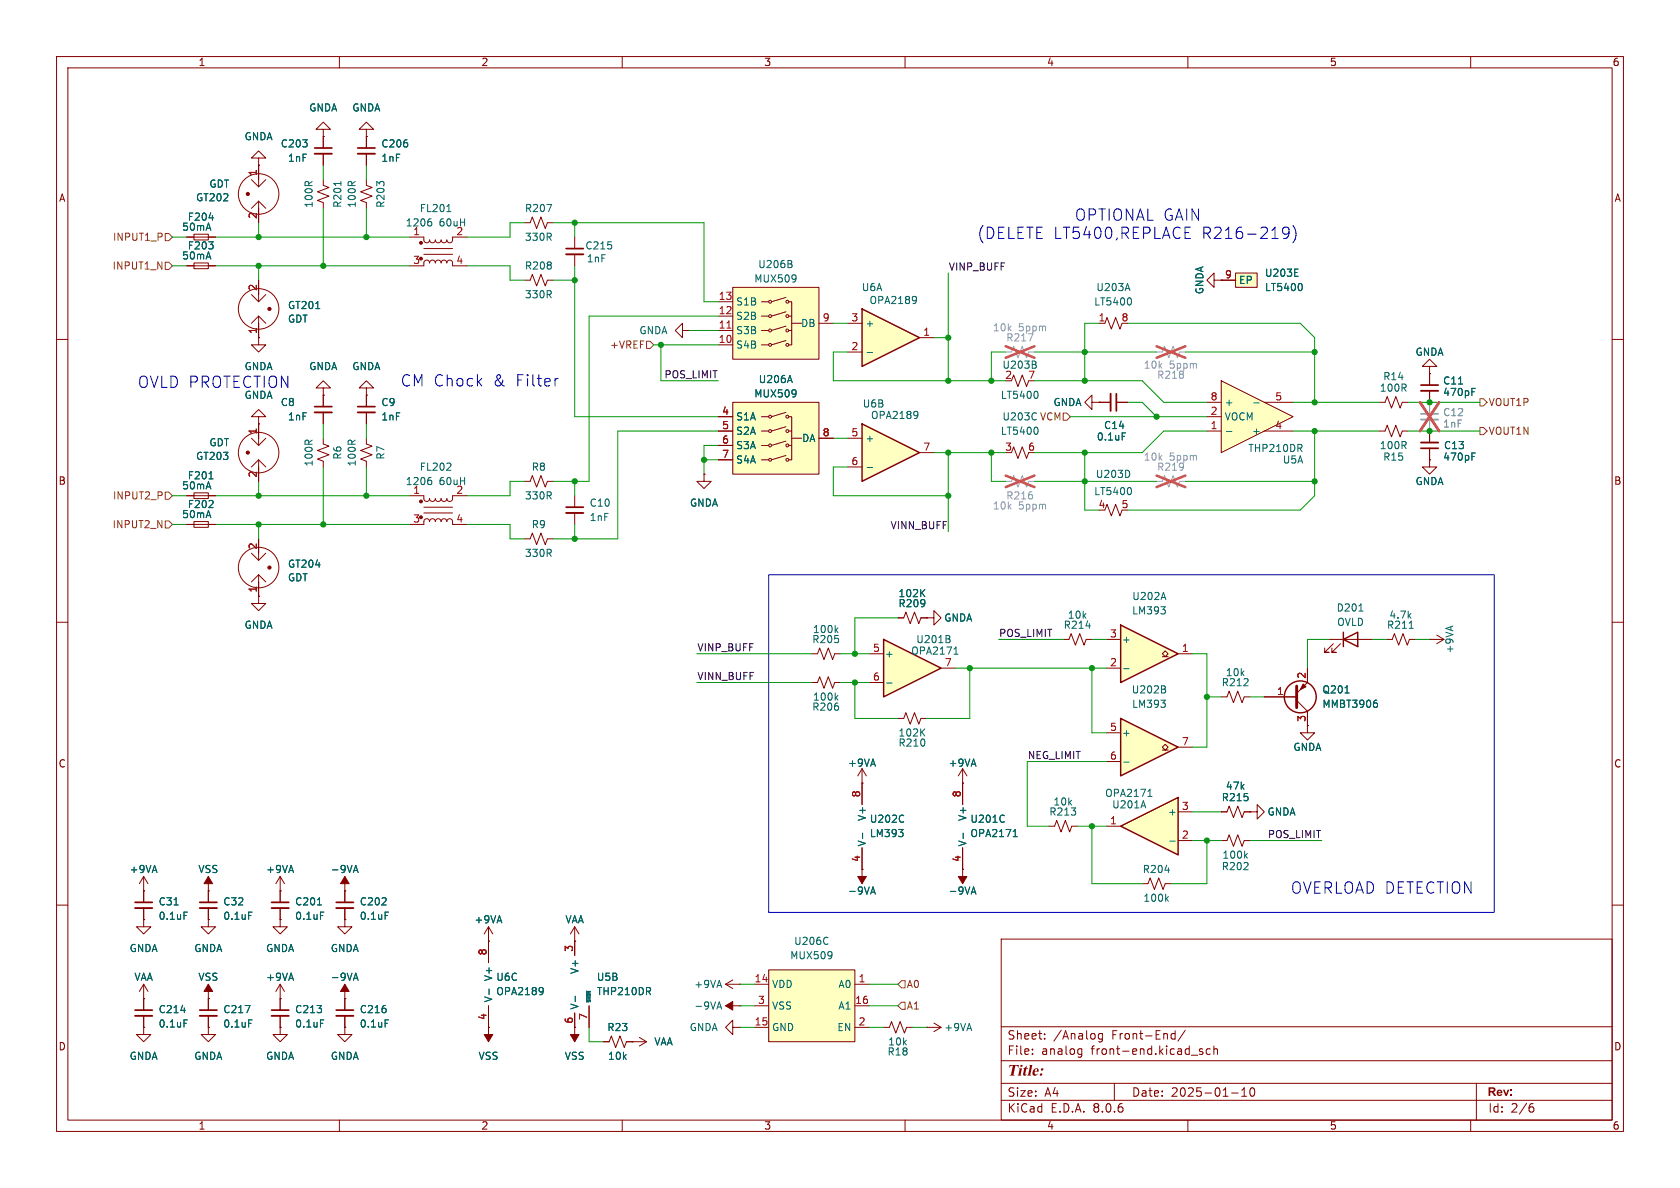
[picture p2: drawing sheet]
<svg xmlns="http://www.w3.org/2000/svg" width="297mm" height="210mm" viewBox="0 0 297 210" stroke-linecap="round" stroke-linejoin="round" font-family="sans-serif">
<g fill="none" stroke="#840000" stroke-width=".18">
<path d="M10 10h277v190h-277zM12 12h273v186h-273zM60 10v2M110 10v2M160 10v2M210 10v2M260 10v2M10 60h2M285 60h2M10 110h2M245.1 113h1l.4-1 .8 2 .7-2 .8 2 .4-1h1M285 110h2"/>
<path d="M10 160h2M285 160h2M177 166h108v32h-108zM60 198v2M110 198v2M111.8 184.2h.1M111.8 184.2h2.5M113 183.4l1.3 .8M114.3 184.2l-1.3 .7M160 198v2M177 194.5h108M177 191.5h108"/>
<path d="M177 187.5h108M177 181.5h108M182.5 186.3v.1M182.5 185.5v.1M184.7 183.6v.1M184.7 182.8v.1M190.8 185.4l.4 .1M191.2 185.4v1.2l-.2 .3M191.2 186.3l-.4 .1M194.9 182.7v1.2l-.3 .3-.4-.1M194.9 182.8l-.4-.1-.3 .3v.4l.1 .2h.6M197 191.5v3"/>
<path d="M207.2 183.6h.5M207.2 182.8h.5M207.7 182.2v1.5M209.5 182.1l-1.3 2M210 198v2M212.6 185.5l-.4-.1-.2 .2 .1 .2 .5 .2v.3h-.6M214 185.5l-.5-.1-.3 .3v.4l.2 .2h.6M214.6 185.5l.2-.1 .4 .1v.9M214.6 184.9v1.5M217.7 193.2h1.2M219.5 193.8h.9M219.5 192.7l.5-.4v1.5"/>
<path d="M221.2 192.4l.1-.1a.81 .81 0 0 1 .6 .6 .81 .81 0 0 1-.3 .8l-.1 .1a.81 .81 0 0 1-.6-.6 .81 .81 0 0 1 .3-.8zM260 198v2M261 191.5v6.5M270.6 195.7h.3l.3 .3-.1 .5-.5 .1M271 195.1l-.4 .1"/>
</g>
<path d="M249.1 111.1h.8" fill="none" stroke="#006464" stroke-width=".18"/>
<path d="M198.1 146.1l10.2-5.1v10.1z" fill="#ffffc2"/>
<path d="M198.1 146.1l10.2-5.1v10.1z" fill="none" stroke="#840000" stroke-width=".25"/>
<path d="M178.8 67.3l.4-1 .8 2 .7-2 .8 2 .4-1M158.7 109.2h1.1l.3-1 .8 2 .8-2 .7 2 .4-1h1M188 113h1l.4-1 .7 2 .8-2 .7 2 .4-1h1M231.1 128.3v1.2h1.3l-1.3 1.3-1.2-1.3h1.2M231.1 128.3h.1M195.6 146.1h2.5M208.3 148.6h2.5M208.3 143.5h2.5M101.6 166.4v2.5M101.6 179.1v2.5M104.1 177.8v3.8" fill="none" stroke="#840000" stroke-width=".18"/>
<g fill="none" stroke="#006464" stroke-width=".18">
<path d="M182.9 64.4l.3 .3v.3l-.2 .1M183 63.9l.2 .2-.2 .3M183.3 69.2l.2 .4-.2 .8M163 104.8l.5 .7M163.5 104.2l-.7 .7M192 110.6h.8M203.2 139.7l.1-.2v1.3M202.1 141.5l.4 1.3M202.9 140.8h.8M206.8 148.7h1M101.7 176.1v1M103.7 175.2v1.9"/>
<path d="M114.6 175.2l.4 .6M115 174.7v.4"/>
</g>
<path d="M204.5 62.2h1l.4-1 .7 2 .8-2 .8 2 .3-1h1" fill="none" stroke="#a1a1a1" stroke-width=".18"/>
<path d="M204.5 61.2l5 2M209.5 61.2l-5 2" fill="none" stroke="#e65255" stroke-width=".46"/>
<path d="M198.1 127l10.2 5.1-10.2 5.1z" fill="#ffffc2"/>
<path d="M198.1 127l10.2 5.1-10.2 5.1z" fill="none" stroke="#840000" stroke-width=".25"/>
<path d="M195.6 129.5h2.5M195.6 134.6h2.5M205.5 132.6h.5l-.5-.5 .5-.5 .5 .5-.5 .5h.5M208.3 132.1h2.5" fill="none" stroke="#840000" stroke-width=".18"/>
<path d="M198.6 134.7h1M205.2 123.8h.8l-.4 .5M205.8 121.8l.3 .3-.1 .3-.2 .1M205.9 121.3l.1 .2-.1 .3M206 124.4v.5" fill="none" stroke="#006464" stroke-width=".18"/>
<path d="M215.9 67.3l12.7 6.4-12.7 6.3z" fill="#ffffc2"/>
<g fill="none" stroke="#840000" stroke-width=".18">
<path d="M213.4 76.2h2.5M213.4 73.7h2.5M213.4 71.1h2.5M215.9 67.3l12.7 6.4-12.7 6.3zM223.5 76.2h5.1M223.5 71.1h5.1M252.7 76.2v2M252.7 79.2v2.1M252.7 81.3v1.3h1.3l-1.3 1.2-1.2-1.2h1.2M252.7 81.3h.1M143.5 115.6h1l.4-1 .8 2 .7-2 .8 2 .4-1h1M163.8 109.2h1.3v-1.2l1.3 1.2-1.3 1.3v-1.3"/>
<path d="M163.8 109.2h.1M170.2 153.7h.1M170.2 153.7v2.5"/>
</g>
<path d="M216.8 76.3h1M221.6 71.2h1M229.8 79.2l.4 .6M230.1 78.7v.4M260.2 80.7h.4M260.2 80.1h.6M147.8 111.3l.3 .5M148.1 111l-.4 .5M171.8 157.7h.6M172.1 156.8l.4 1.3" fill="none" stroke="#006464" stroke-width=".18"/>
<path d="M251.2 74.2h3.1" fill="none" stroke="#a1a1a1" stroke-width=".33"/>
<path d="M251.2 73.2h3.1" fill="none" stroke="#a1a1a1" stroke-width=".3"/>
<path d="M252.7 71.1v2.1M252.7 74.2v2M204.5 85.1h1l.4-1 .7 2 .8-2 .8 2 .3-1h1" fill="none" stroke="#a1a1a1" stroke-width=".18"/>
<path d="M251 71.1l3.4 5.1M254.4 71.1l-3.4 5.1M204.5 84.1l5 2M209.5 84.1l-5 2" fill="none" stroke="#e65255" stroke-width=".46"/>
<path d="M251.2 78.2h3.1" fill="none" stroke="#840000" stroke-width=".33"/>
<path d="M251.2 79.2h3.1" fill="none" stroke="#840000" stroke-width=".3"/>
<path d="M169.4 154.9h1.5l-.7 1.3z" fill="#840000" stroke="#840000" stroke-width=".18"/>
<path d="M152.4 74.9l10.2 5.1-10.2 5.1z" fill="#ffffc2"/>
<path d="M152.4 74.9l10.2 5.1-10.2 5.1z" fill="none" stroke="#840000" stroke-width=".25"/>
<path d="M195.3 57.2l.4-1.1 .8 2.1 .7-2.1 .8 2.1 .4-1M214.6 49.5v-1.2l-1.2 1.2 1.2 1.3v-1.3h1.3M215.9 49.5h.1M149.9 77.5h2.5M149.9 82.6h2.5M162.6 80h2.5" fill="none" stroke="#840000" stroke-width=".18"/>
<path d="M199.3 50.1l.5 1.3M199.8 52.7l.2 .4-.2 .8M162 72.7l.2 .1a1.07 1.07 0 0 1-.1 1.1M162.3 73.3l-.3 .2M153.3 82.6h1" fill="none" stroke="#006464" stroke-width=".18"/>
<path d="M218.4 48.3h3.8v2.5h-3.8z" fill="#ffffc2"/>
<g fill="none" stroke="#840000" stroke-width=".18">
<path d="M33 47h5.1M34.3 46.5h2.5v1h-2.5zM215.9 49.5h2.5M218.4 48.3h3.8v2.5h-3.8zM243.8 76.2h1.1l.3-1 .8 2 .8-2 .7 2 .4-1h1M243.8 71.1h1.1l.3-1 .8 2 .8-2 .7 2 .4-1h1M252.7 64.8h1.3l-1.3-1.3-1.2 1.3h1.2v1.2M252.7 66h.1M252.7 66v2.1M252.7 69.1v2M143.5 120.7h1l.4-1.1 .8 2.1 .7-2.1 .8 2.1 .4-1h1M152.4 138.4h.1"/>
<path d="M152.4 135.9l-.8 1.3M152.4 135.9v6.3M152.4 135.9l.8 1.3M158.7 127h1.1l.3-1 .8 2 .8-2 .7 2 .4-1h1M170.2 138.4h.1M170.2 135.9l-.8 1.3M170.2 135.9v6.3M170.2 135.9l.7 1.3M152.4 153.7h.1M152.4 149.9v6.3M170.2 149.9v3.8M215.9 148.6h1l.4-1 .8 2 .7-2 .8 2 .4-1h1"/>
<path d="M86.4 166.4h.1M86.4 163.8l-.8 1.3M86.4 163.8v6.4M86.4 177.8v6.4M86.4 163.8l.7 1.3M101.6 166.4h.1M101.6 163.8l-.8 1.3M101.6 163.8v2.6M101.6 163.8l.8 1.3M128.3 177.8h2.5M130.8 177.8h.1M86.4 181.6h.1"/>
<path d="M101.6 181.6h.1M101.6 181.6v2.6"/>
</g>
<g fill="none" stroke="#006464" stroke-width=".18">
<path d="M228.9 48.8h.6M228.9 47.6h.6M230 50.2l.2 .4-.2 .7M257.8 67.9h.8M260.2 69.3h.4M260.2 68.7h.6M147.8 123.3l.3 .5M148.1 122.9l-.4 .5M163 129.4l.5 .7M163.5 128.8l-.7 .8M152.5 147.3v.9M154 157.7h.6"/>
<path d="M154.3 156.8l.5 1.3M158.9 146.6h.7l-.4 .5M159.6 147.2v.6M159.7 144.1l.1 .1M159.8 145.2l-.1 .1M170.3 147.3v.9M177.5 144.1v.1M177.5 145.2v.1M179.1 147.9h.7M179.4 146.8l.1-.2v1.3M220.2 151.2l.3 .5M220.5 150.9l-.5 .4"/>
<path d="M86.5 174.8v1M95.8 174.6l.2 .1a1.07 1.07 0 0 1-.2 1M96 175.1l-.2 .3M126.9 178h.6M127.2 177.1l.4 1.3"/>
</g>
<path d="M177.8 62.2h1l.4-1 .8 2 .7-2 .8 2 .4-1h1" fill="none" stroke="#a1a1a1" stroke-width=".18"/>
<path d="M182.6 59l-.5 1.3" fill="none" stroke="#989898" stroke-width=".18"/>
<path d="M177.8 61.2l5.1 2M182.9 61.2l-5.1 2" fill="none" stroke="#e65255" stroke-width=".46"/>
<g fill="#840000" stroke="#840000" stroke-width=".18">
<path d="M151.6 154.9h1.6l-.8 1.3z"/>
<path d="M100.8 182.9h1.6l-.8 1.3z"/>
<path d="M85.6 182.9h1.5l-.7 1.3z"/>
<path d="M128.3 177.8l1.2-.8v1.6z"/>
</g>
<path d="M251.2 69.1h3.1" fill="none" stroke="#840000" stroke-width=".33"/>
<path d="M251.2 68.1h3.1" fill="none" stroke="#840000" stroke-width=".3"/>
<path d="M198.1 110.5l10.2 5.1-10.2 5.1z" fill="#ffffc2"/>
<path d="M198.1 110.5l10.2 5.1-10.2 5.1z" fill="none" stroke="#840000" stroke-width=".25"/>
<path d="M195.6 118.1h2.5M195.6 113h2.5M205.5 116.1h.5l-.5-.5 .5-.5 .5 .5-.5 .5h.5M208.3 115.6h2.5" fill="none" stroke="#840000" stroke-width=".18"/>
<path d="M198.6 118.2h1M205.2 107.3h.8l-.4 .4M205.7 104.7l.4 1.3M206 107.9v.5" fill="none" stroke="#006464" stroke-width=".18"/>
<path d="M152.4 54.6l10.2 5.1-10.2 5.1z" fill="#ffffc2"/>
<g fill="none" stroke="#840000" stroke-width=".25">
<path d="M152.4 54.6l10.2 5.1-10.2 5.1z"/>
<circle cx="229.9" cy="123.2" r="2.82"/>
</g>
<path d="M149.9 57.2h2.5M162.6 59.7h2.5M149.9 62.2h2.5M195.3 90.2l.4-1 .8 2 .7-2 .8 2 .4-1M231.1 118.1v2.6l-1.9 1.9M215.9 123.2h1l.4-1 .8 2 .7-2 .8 2 .4-1h1M223.5 123.2h5.7M229.2 123.8l1.9 1.9v2.6M185.4 146.1h1l.4-1.1 .8 2.1 .7-2.1 .8 2.1 .4-1h1M201.9 156.2h1l.4-1 .8 2 .8-2 .7 2 .4-1h1M129.5 181.6v-1.3l-1.2 1.3 1.2 1.3v-1.3h1.3M130.8 181.6h.1" fill="none" stroke="#840000" stroke-width=".18"/>
<path d="M161.8 52.4l.1 .1a1.07 1.07 0 0 1-.1 1M162 52.9l-.2 .3M153.3 62.3h1M199.7 83.4v.7M199.8 86.2l.2 .5-.2 .7M237.8 122.5h.7M243.2 123.8h.2M243.3 124.3l.2 .2v.3l-.2 .2M206 153.8h.7M206.2 158.8l.4 .5M206.6 158.5l-.5 .5" fill="none" stroke="#006464" stroke-width=".18"/>
<path d="M229.2 121.3v3.8" fill="none" stroke="#840000" stroke-width=".51"/>
<path d="M230.4 120.9l.5 .5-1 .5z" fill="#840000" stroke="#840000" stroke-width=".18"/>
<path d="M156.2 113l10.2 5.1-10.2 5.1z" fill="#ffffc2"/>
<path d="M156.2 113l10.2 5.1-10.2 5.1zM237.5 113l2.5-1.2v2.5zM237.5 111.8v2.5" fill="none" stroke="#840000" stroke-width=".25"/>
<g fill="none" stroke="#840000" stroke-width=".18">
<path d="M193 71.1v-1.2l-1.2 1.2 1.2 1.3v-1.3h1.3M194.3 71.1h.1M194.3 71.1h2M197.4 71.1h2M178.8 80l.4-1 .8 2 .7-2 .8 2 .4-1M153.7 115.6h2.5M166.4 118.1h2.5M234.9 113h7.7M235.7 113.8l-1.5 1.5h.7h-.7v-.7M237 113.8l-1.5 1.5h.7h-.7v-.7M252.7 113h.1M252.7 113h2.6"/>
<path d="M254 112.3l1.3 .7M255.3 113l-1.3 .8M153.7 120.7h2.5M215.9 143.5h1l.4-1 .8 2 .7-2 .8 2 .4-1h1M221 143.5h1.2v-1.3l1.3 1.3-1.3 1.3v-1.3M221 143.5h.1M128.3 174l1.2 .8M128.3 174h2.5M129.5 173.2l-1.2 .8M130.8 174h.1"/>
</g>
<path d="M183.3 75.6l.2 .4-.2 .7M198.4 76.5h.6M167.7 112.9l.3 .3-.1 .3-.2 .1M167.8 112.4l.1 .2-.1 .3M168.6 115.6h.8M168.9 114.6l.1-.2v1.2M240.2 108h.8M156.7 120.7h1" fill="none" stroke="#006464" stroke-width=".18"/>
<path d="M196.3 69.6v3" fill="none" stroke="#840000" stroke-width=".33"/>
<path d="M197.4 69.6v3" fill="none" stroke="#840000" stroke-width=".3"/>
<path d="M177.8 85.1h1l.4-1 .8 2 .7-2 .8 2 .4-1h1" fill="none" stroke="#a1a1a1" stroke-width=".18"/>
<path d="M177.8 84.1l5.1 2M182.9 84.1l-5.1 2" fill="none" stroke="#e65255" stroke-width=".46"/>
<path d="M135.9 171.5h15.2v12.7h-15.2z" fill="#ffffc2"/>
<g fill="none" stroke="#840000" stroke-width=".18">
<path d="M92.7 39.4h1l.4-1 .8 2 .7-2 .8 2 .4-1h1M45.7 59.7v1.3h1.3l-1.3 1.2-1.3-1.2h1.3M45.7 59.7h.1M92.7 49.5h1l.4-1 .8 2 .7-2 .8 2 .4-1h1M101.6 41.9v2M101.6 45v2M120.6 58.4v-1.2l-1.2 1.2 1.2 1.3v-1.3h1.3M121.9 58.4h.1M44.4 77.5l1.3 1.2M45.7 73.7h1.3l-1.3-1.3-1.3 1.3h1.3v1.2M45.7 74.9h.1M45.7 74.9v3.8"/>
<path d="M47 77.5l-1.3 1.2M57.1 77.5v1l1.1 .4-2.1 .7 2.1 .8-2.1 .8 1 .3v1.1M57.1 68.6h1.3l-1.3-1.3-1.2 1.3h1.2v1.3M57.1 69.9h.1M57.1 69.9v2M57.1 72.9v2M64.8 77.5v1l1 .4-2 .7 2 .8-2 .8 1 .3v1.1M64.8 68.6h1.2l-1.2-1.3-1.3 1.3h1.3v1.3M64.8 69.9h.1M64.8 69.9v2M64.8 72.9v2M33 87.6h5.1"/>
<path d="M33 92.7h5.1M34.3 92.2h2.5v1h-2.5zM34.3 87.1h2.5v1h-2.5zM44.4 97.8l1.3 1.3M45.7 81.3v3.8M45.7 95.3v3.8M45.7 81.3l1.3 1.3M45.7 81.3l-1.3 1.3M47 97.8l-1.3 1.3M72.4 87.6h2.5l.1 .8 .4 .2 .4-.1 .1-.4 .2 .4 .3 .1 .4-.1 .2-.4 .1 .4 .3 .1 .4-.1 .2-.4 .1 .3 .3 .2h.4l.2-.5 .2 .4 .4 .1 .4-.3v-.7h2.5M74.9 89.7h5.1M74.9 90.7h5.1"/>
<path d="M80 92.2l-.1-.4-.4-.1-.3 .1-.2 .4-.1-.3-.3-.2-.4 .1-.2 .4-.1-.3-.3-.2-.4 .1-.2 .4-.2-.4-.4-.1-.3 .2-.2 .3-.1-.4-.4-.1-.4 .3-.1 .7h-2.5M80 92.7h2.5M92.7 95.3h1l.4-1.1 .8 2.1 .7-2.1 .8 2.1 .4-1h1M92.7 85.1h1l.4-1 .8 2 .7-2 .8 2 .4-1h1M101.6 87.6v2.1M101.6 90.7v2M124.5 83.8v1.3h1.2l-1.2 1.3-1.3-1.3h1.3M124.5 83.8h.1M45.7 105.4v1.3h1.3l-1.3 1.3-1.3-1.3h1.3M45.7 105.4h.1M45.7 101.6v3.8M45.7 101.6l-1.3 1.3"/>
<path d="M45.7 101.6l1.3 1.3M25.4 157.5h.1M25.4 154.9v4.6M25.4 154.9l-.8 1.3M25.4 154.9l.8 1.3M36.8 157.5h.1M36.8 154.9v4.6M49.5 157.5h.1M49.5 154.9l-.7 1.3M49.5 154.9v4.6M49.5 154.9l.8 1.3M61 157.5h.1"/>
<path d="M61 154.9v4.6M25.4 162.6v1.2h1.3l-1.3 1.3-1.3-1.3h1.3M25.4 162.6h.1M25.4 176.5h.1M25.4 160.5v2.1M25.4 174v4.6M25.4 179.6v2M25.4 174l-.8 1.3M25.4 174l.8 1.3M36.8 162.6v1.2h1.3l-1.3 1.3-1.2-1.3h1.2M36.8 162.6h.1M36.8 176.5h.1"/>
<path d="M36.8 160.5v2.1M36.8 174v4.6M36.8 179.6v2M49.5 162.6v1.2h1.3l-1.3 1.3-1.2-1.3h1.2M49.5 162.6h.1M49.5 176.5h.1M49.5 160.5v2.1M49.5 174v4.6M49.5 179.6v2M49.5 174l-.7 1.3M49.5 174l.8 1.3M61 162.6v1.2h1.2l-1.2 1.3-1.3-1.3h1.3"/>
<path d="M61 162.6h.1M61 176.5h.1M61 160.5v2.1M61 174v4.6M61 179.6v2M133.3 174h2.6M133.3 177.8h2.6M135.9 171.5h15.2v12.7h-15.2zM151.1 174h2.6M151.1 177.8h2.6M25.4 181.6v1.3h1.3l-1.3 1.3-1.3-1.3h1.3M25.4 181.6h.1"/>
<path d="M36.8 181.6v1.3h1.3l-1.3 1.3-1.2-1.3h1.2M36.8 181.6h.1M49.5 181.6v1.3h1.3l-1.3 1.3-1.2-1.3h1.2M49.5 181.6h.1M61 181.6v1.3h1.2l-1.2 1.3-1.3-1.3h1.3M61 181.6h.1M133.3 181.6h2.6M151.1 181.6h2.6M156.2 181.6h1l.4-1 .8 2 .7-2 .8 2 .4-1h1M163.8 181.6h.1M163.8 181.6h2.6M165.1 180.8l1.3 .8"/>
<path d="M166.4 181.6l-1.3 .8"/>
<circle cx="43.7" cy="80" r=".13"/>
<circle cx="43.8" cy="80" r=".13"/>
<circle cx="43.8" cy="80" r=".28"/>
<circle cx="45.7" cy="80" r="3.6"/>
<circle cx="45.7" cy="100.3" r="3.6"/>
<circle cx="47.6" cy="100.3" r=".13"/>
<circle cx="47.6" cy="100.3" r=".28"/>
<circle cx="47.8" cy="100.3" r=".13"/>
</g>
<g fill="none" stroke="#006464" stroke-width=".18">
<path d="M96.7 36.1h.8l-.5 1.3M36.9 89.7h.8M37 84.7h.7M37.6 88.6v.4M76 84.4h.2M76.1 84.9l.2 .2v.3l-.2 .3M78.9 83.1h.8M79.7 82v.4M30.8 160h.7M56.1 160h.7M62.6 153.9h.6M62.9 153l.4 1.2"/>
<path d="M32 178.6h.8M32.5 161.2h.6M43.4 177.8h.8l-.5 1.2M44 161.2h.6M56.7 161.2h.6M62.6 172.9h.6M62.9 172l.4 1.3M68.1 161.2h.6M146.3 165.7l.1 .1M146.4 166.8l-.1 .1M147 168.3v.9M147.1 168.8l-.1 .1"/>
<path d="M32.5 180.3h.6M44 180.3h.6M56.7 180.3h.6M68.1 180.3h.6"/>
</g>
<path d="M100.1 45h3M55.6 72.9h3.1M63.2 72.9h3.1M100.1 90.7h3M23.9 160.5h3M23.9 179.6h3M35.3 160.5h3.1M35.3 179.6h3.1M48 160.5h3.1M48 179.6h3.1M59.4 160.5h3.1M59.4 179.6h3.1" fill="none" stroke="#840000" stroke-width=".33"/>
<path d="M100.1 43.9h3M55.6 71.9h3.1M63.2 71.9h3.1M100.1 89.7h3M23.9 159.5h3M35.3 159.5h3.1M48 159.5h3.1M59.4 159.5h3.1M23.9 178.6h3M35.3 178.6h3.1M48 178.6h3.1M59.4 178.6h3.1" fill="none" stroke="#840000" stroke-width=".3"/>
<g fill="#840000" stroke="#840000" stroke-width=".18">
<path d="M36.8 154.9l.8 1.3h-1.5z"/>
<path d="M61 154.9l.7 1.3h-1.5z"/>
<path d="M61 174l.7 1.3h-1.5z"/>
<path d="M36.8 174l.8 1.3h-1.5z"/>
<circle cx="74.4" cy="91.4" r=".25"/>
<circle cx="74.4" cy="88.6" r=".25"/>
</g>
<path d="M129.5 71.1h15.3v12.7h-15.3z" fill="#ffffc2"/>
<g fill="none" stroke="#840000" stroke-width=".18">
<path d="M127 78.7h2.5M127 76.2h2.5M127 73.7h2.5M129.5 71.1h15.3v12.7h-15.3zM134.6 78.7h1.3M134.6 76.2h1.3M134.6 73.7h1.3M138.9 78l-2.5 .7M138.9 75.4l-2.5 .8M138.9 72.9l-2.5 .8M139.4 73.7h.6v7.6h-.6M139.4 78.7h.6"/>
<path d="M139.4 76.2h.6M140 77.5h1.7M144.8 77.5h2.5M127 81.3h2.5M134.6 81.3h1.3M138.9 80.5l-2.5 .8"/>
<circle cx="136.1" cy="73.7" r=".25"/>
<circle cx="136.1" cy="76.2" r=".25"/>
<circle cx="136.1" cy="78.7" r=".25"/>
<circle cx="139.2" cy="73.7" r=".25"/>
<circle cx="139.2" cy="76.2" r=".25"/>
<circle cx="139.2" cy="78.7" r=".25"/>
<circle cx="136.1" cy="81.3" r=".25"/>
<circle cx="139.2" cy="81.3" r=".25"/>
</g>
<path d="M139.6 66.4l.5 1.2M140.7 69v.9M140.7 69.4v.2" fill="none" stroke="#006464" stroke-width=".18"/>
<path d="M129.5 50.8h15.3v12.7h-15.3z" fill="#ffffc2"/>
<g fill="none" stroke="#840000" stroke-width=".18">
<path d="M44.4 31.8l1.3 1.2M45.7 27.9h1.3l-1.3-1.2-1.3 1.2h1.3v1.3M45.7 29.2h.1M45.7 29.2v3.8M45.7 35.6v3.8M45.7 35.6l1.3 1.2M45.7 35.6l-1.3 1.2M47 31.8l-1.3 1.2M57.1 22.9h1.3l-1.3-1.3-1.2 1.3h1.2v1.2M57.1 24.1h.1M57.1 31.8v1l1.1 .3-2.1 .8 2.1 .8-2.1 .7 1 .4v1M57.1 24.1v2.1"/>
<path d="M57.1 27.2v2M64.8 31.8v1l1 .3-2 .8 2 .8-2 .7 1 .4v1M64.8 22.9h1.2l-1.2-1.3-1.3 1.3h1.3v1.2M64.8 24.1h.1M64.8 24.1v2.1M64.8 27.2v2M33 41.9h5.1M33 47h1.3M34.3 41.4h2.5v1h-2.5zM36.8 47h1.3M44.4 52.1l1.3 1.2M45.7 59.7h.1"/>
<path d="M45.7 49.5v3.8M45.7 55.9v3.8M45.7 55.9l-1.3 1.3M45.7 55.9l1.3 1.3M47 52.1l-1.3 1.2M72.4 41.9h2.5l.1 .7 .4 .3 .4-.1 .1-.4 .2 .3 .3 .2 .4-.1 .2-.4 .1 .3 .3 .2 .4-.1 .2-.4 .1 .3 .3 .2 .4-.1 .2-.4 .2 .4 .4 .1 .4-.3v-.7h2.5M74.9 43.9h5.1M74.9 45h5.1M80 46.5l-.1-.4-.4-.1-.3 .1-.2 .4-.1-.3-.3-.2-.4 .1-.2 .4-.1-.3-.3-.2-.4 .1-.2 .4-.2-.4-.4-.1-.3 .2-.2 .3-.1-.4-.4-.1-.4 .3-.1 .7h-2.5M80 47h2.5M127 58.4h2.5M127 55.9h2.5"/>
<path d="M127 53.3h2.5M129.5 50.8h15.3v12.7h-15.3zM134.6 58.4h1.3M134.6 55.9h1.3M134.6 53.3h1.3M138.9 57.7l-2.5 .7M138.9 55.1l-2.5 .8M138.9 52.6l-2.5 .7M139.4 53.3h.6v7.7h-.6M139.4 58.4h.6M139.4 55.9h.6M140 57.2h1.7"/>
<path d="M144.8 57.2h2.5M215.9 49.5h.1M215.9 49.5h2.5M45.7 74.9h.1M45.7 74.9v2.6M57.1 69.9h.1M57.1 69.9v2M57.1 72.9v2M64.8 69.9h.1M64.8 69.9v2M64.8 72.9v2M127 61h2.5"/>
<path d="M127 73.7h2.5M127 76.2h2.5M127 78.7h2.5M134.6 61h1.3M138.9 60.2l-2.5 .8M144.8 77.5h2.5M194.3 71.1h.1M194.3 71.1h2M197.4 71.1h2M252.7 66h.1M252.7 66v2.1M252.7 69.1v2"/>
<path d="M252.7 76.2v2M252.7 79.2v2.1M33 92.7h1.3M33 87.6h1.3M36.8 92.7h1.3M36.8 87.6h1.3M45.7 82.6v2.5M45.7 95.3v2.5M124.5 83.8h.1M127 81.3h2.5M252.7 81.3h.1M45.7 105.4h.1"/>
<path d="M45.7 102.9v2.5M158.7 109.2h1.1M162.8 109.2h1M163.8 109.2h.1M231.1 118.1v2.6M152.4 138.4h.1M152.4 138.4v3.8M170.2 138.4h.1M170.2 138.4v3.8M223.5 123.2h5.7M231.1 128.3h.1M231.1 125.7v2.6"/>
<path d="M25.4 157.5h.1M25.4 157.5v2M36.8 157.5h.1M36.8 157.5v2M49.5 157.5h.1M49.5 157.5v2M61 157.5h.1M61 157.5v2M152.4 153.7h.1M152.4 149.9v3.8M170.2 153.7h.1M170.2 149.9v3.8"/>
<path d="M215.9 143.5h1M220 143.5h1M221 143.5h.1M25.4 162.6h.1M25.4 176.5h.1M25.4 160.5v2.1M25.4 176.5v2.1M25.4 179.6v2M36.8 162.6h.1M36.8 176.5h.1M36.8 160.5v2.1M36.8 176.5v2.1"/>
<path d="M36.8 179.6v2M49.5 162.6h.1M49.5 176.5h.1M49.5 160.5v2.1M49.5 176.5v2.1M49.5 179.6v2M61 162.6h.1M61 176.5h.1M61 160.5v2.1M61 176.5v2.1M61 179.6v2M86.4 166.4h.1"/>
<path d="M86.4 166.4v3.8M86.4 177.8v3.8M101.6 166.4h.1M101.6 166.4v2.5M101.6 179.1v2.5M104.1 177.8v3.8M25.4 181.6h.1M36.8 181.6h.1M49.5 181.6h.1M61 181.6h.1M86.4 181.6h.1M101.6 181.6h.1"/>
<path d="M106.7 184.2h1l.4-1.1 .7 2.1 .8-2.1 .8 2.1 .3-1h1.1M111.8 184.2h.1"/>
<circle cx="43.7" cy="34.3" r=".13"/>
<circle cx="43.8" cy="34.3" r=".13"/>
<circle cx="43.8" cy="34.3" r=".28"/>
<circle cx="45.7" cy="34.3" r="3.6"/>
<circle cx="45.7" cy="54.6" r="3.6"/>
<circle cx="47.6" cy="54.6" r=".13"/>
<circle cx="47.6" cy="54.6" r=".28"/>
<circle cx="47.8" cy="54.6" r=".13"/>
<circle cx="136.1" cy="58.4" r=".25"/>
<circle cx="136.1" cy="53.3" r=".25"/>
<circle cx="136.1" cy="55.9" r=".25"/>
<circle cx="139.2" cy="53.3" r=".25"/>
<circle cx="139.2" cy="58.4" r=".25"/>
<circle cx="139.2" cy="55.9" r=".25"/>
<circle cx="136.1" cy="61" r=".25"/>
<circle cx="139.2" cy="61" r=".25"/>
</g>
<path d="M128.5 58h.7" fill="none" stroke="#a90000" stroke-width=".18"/>
<g fill="none" stroke="#006464" stroke-width=".18">
<path d="M37 38.5h.7M60.3 32.1v.7M76 38.7h.2M76.1 39.2l.2 .2v.3l-.2 .2M79 37.4h.7M55.8 54.6h.7M139.7 46.7l.3 .2v.3l-.2 .1M139.9 46.1l.1 .2-.1 .3M140.7 48.7v.9M140.7 49.1v.2M228.9 48.8h.6M228.9 47.6h.6"/>
<path d="M230 50.2l.2 .4-.2 .7M139.6 66.4l.5 1.2M140.7 69v.9M140.7 69.4v.2M198.4 76.5h.6M257.8 67.9h.8M260.2 69.3h.4M260.2 68.7h.6M36.9 89.7h.8M37 84.7h.7M37.6 88.6v.4M260.2 80.7h.4"/>
<path d="M260.2 80.1h.6M163 104.8l.5 .7M163.5 104.2l-.7 .7M237.8 122.5h.7M243.2 123.8h.2M243.3 124.3l.2 .2v.3l-.2 .2M30.8 160h.7M56.1 160h.7M62.6 153.9h.6M62.9 153l.4 1.2M152.5 147.3v.9M154 157.7h.6"/>
<path d="M154.3 156.8l.5 1.3M158.9 146.6h.7l-.4 .5M159.6 147.2v.6M159.7 144.1l.1 .1M159.8 145.2l-.1 .1M170.3 147.3v.9M171.8 157.7h.6M172.1 156.8l.4 1.3M177.5 144.1v.1M177.5 145.2v.1M179.1 147.9h.7M179.4 146.8l.1-.2v1.3"/>
<path d="M32 178.6h.8M32.5 161.2h.6M43.4 177.8h.8l-.5 1.2M44 161.2h.6M56.7 161.2h.6M62.6 172.9h.6M62.9 172l.4 1.3M68.1 161.2h.6M86.5 174.8v1M95.8 174.6l.2 .1a1.07 1.07 0 0 1-.2 1M96 175.1l-.2 .3M101.7 176.1v1"/>
<path d="M103.7 175.2v1.9M114.6 175.2l.4 .6M115 174.7v.4M32.5 180.3h.6M44 180.3h.6M56.7 180.3h.6M68.1 180.3h.6"/>
</g>
<g fill="#840000" stroke="#840000" stroke-width=".18">
<circle cx="74.4" cy="45.7" r=".25"/>
<circle cx="74.4" cy="42.9" r=".25"/>
</g>
<path d="M55.6 27.2h3.1M63.2 27.2h3.1" fill="none" stroke="#840000" stroke-width=".33"/>
<path d="M55.6 26.2h3.1M63.2 26.2h3.1" fill="none" stroke="#840000" stroke-width=".3"/>
<path d="M29.2 46.4h.6l.7 .6-.7 .6h-.6zM29.2 41.3h.6l.7 .6-.7 .6h-.6zM114.3 60.3h.6l.7 .7-.7 .6h-.6zM188 73h.6l.6 .7-.6 .6h-.6zM261.6 70.5h.7l.6 .6-.6 .7h-.7zM261.6 75.6h.7l.6 .6-.6 .6h-.7zM29.2 87h.6l.7 .6-.7 .7h-.6zM29.2 92.1h.6l.7 .6-.7 .6h-.6zM159.4 173.4h.6v1.2h-.6l-.7-.6zM159.4 177.2h.6v1.2h-.6l-.7-.6z" fill="none" stroke="#725600" stroke-width=".18"/>
<path d="M228.5 39.9a2.29 2.29 0 0 1 0 3M209.5 41.1h.7M209.5 42.2h1M227.9 41l-.4 .4-.6-.1-.2-.3v-.5l.2-.2 .6-.1 .3 .1a1.32 1.32 0 0 1-.5 1.9h-.4M98.7 66.9l-.4 .1M135.9 101.6h128.3v59.7h-128.3z" fill="none" stroke="#0000c2" stroke-width=".18"/>
<g fill="none" stroke="#009600" stroke-width=".18">
<path d="M45.7 39.4v2.5M57.1 29.2v2.6M57.1 36.8v10.2M64.8 29.2v2.6M64.8 36.8v5.1M92.7 39.4h-2.5v2.5h-7.7M97.8 39.4h26.7v13.9h2.5M101.6 39.4v2.5M30.5 41.9h2.5M30.5 47h2.5M38.1 41.9h34.3M38.1 47h34.3"/>
<path d="M45.7 47v2.5M82.5 47h7.7v2.5h2.5M97.8 49.5h3.8M101.6 47v26.7h25.4M121.9 58.4h5.1M127 55.9h-22.9v29.2h-6.3M147.3 57.2h2.6M165.1 59.7h2.5M167.6 48.3v19M194.3 57.2h-2.5v10.1M199.4 57.2h30.5l2.5 2.5v11.4M57.1 74.9v2.6"/>
<path d="M64.8 74.9v2.6M115.6 61h11.4M116.8 61v6.3h10.2M127 78.7h-2.5v5.1M127 76.2h-17.8v19.1h-11.4M147.3 77.5h2.6M149.9 62.2h-2.6v5.1h30.5M177.8 62.2h-2.5v5.1M182.9 62.2h21.6M182.9 67.3h19l3.8 3.8h7.7M189.2 73.7h24.2M199.4 71.1h2.5l2.6 2.6"/>
<path d="M209.5 62.2h22.9M213.4 76.2h-7.7l-3.8 3.8h-19M228.6 76.2h15.2M228.6 71.1h15.2M232.4 76.2v11.4l-2.5 2.6h-30.5M248.9 76.2h12.7M248.9 71.1h12.7M30.5 87.6h2.5M30.5 92.7h2.5M38.1 87.6h34.3M38.1 92.7h34.3M45.7 85.1v2.5"/>
<path d="M45.7 92.7v2.6M57.1 82.6v10.1M64.8 82.6v5M82.5 92.7h7.7v2.6h2.5M92.7 85.1h-2.5v2.5h-7.7M101.6 85.1v2.5M101.6 92.7v2.6M124.5 81.3h2.5M149.9 82.6h-2.6v5h20.3M165.1 80h12.7M167.6 80v14M175.3 80v5.1h2.5"/>
<path d="M182.9 85.1h21.6M191.8 80v10.2h2.5M209.5 85.1h22.9M123.2 115.6h20.3M148.6 115.6h5.1M158.7 109.2h-7.6v6.4M168.9 118.1h26.7M171.4 118.1v8.9h-7.6M176.5 113h11.5M193 118.1v11.4h2.6M193 113h2.6M210.8 115.6h2.6v16.5h-2.6"/>
<path d="M234.9 113h-3.8v5.1M242.6 113h2.5M250.2 113h2.5M123.2 120.7h20.3M148.6 120.7h5.1M151.1 120.7v6.3h7.6M195.6 134.6h-14v11.5h3.8M213.4 123.2h2.5M221 123.2h2.5M190.5 146.1h5.1M193 146.1v10.1h8.9M210.8 143.5h5.1"/>
<path d="M210.8 148.6h5.1M213.4 148.6v7.6h-6.4M221 148.6h12.7M130.8 177.8h2.5M130.8 174h2.5M153.7 177.8h5M153.7 174h5M104.1 181.6v2.6h2.6M130.8 181.6h2.5M153.7 181.6h2.5M161.3 181.6h2.5"/>
</g>
<path d="M252.7 71.1v2.1M252.7 74.2v2" fill="none" stroke="#a1a1a1" stroke-width=".18"/>
<path d="M251 71.1l3.4 5.1M254.4 71.1l-3.4 5.1" fill="none" stroke="#e65255" stroke-width=".46"/>
<g fill="#009600" stroke="#009600" stroke-width=".18">
<circle cx="191.8" cy="62.2" r=".46"/>
<circle cx="191.8" cy="67.3" r=".46"/>
<circle cx="204.5" cy="73.7" r=".46"/>
<circle cx="167.6" cy="87.6" r=".46"/>
<circle cx="167.6" cy="80" r=".46"/>
<circle cx="167.6" cy="59.7" r=".46"/>
<circle cx="167.6" cy="67.3" r=".46"/>
<circle cx="191.8" cy="85.1" r=".46"/>
<circle cx="191.8" cy="80" r=".46"/>
<circle cx="175.3" cy="80" r=".46"/>
<circle cx="175.3" cy="67.3" r=".46"/>
<circle cx="232.4" cy="85.1" r=".46"/>
<circle cx="252.7" cy="76.2" r=".46"/>
<circle cx="232.4" cy="76.2" r=".46"/>
<circle cx="232.4" cy="71.1" r=".46"/>
<circle cx="232.4" cy="62.2" r=".46"/>
<circle cx="252.7" cy="71.1" r=".46"/>
<circle cx="193" cy="118.1" r=".46"/>
<circle cx="171.4" cy="118.1" r=".46"/>
<circle cx="151.1" cy="120.7" r=".46"/>
<circle cx="151.1" cy="115.6" r=".46"/>
<circle cx="193" cy="146.1" r=".46"/>
<circle cx="213.4" cy="148.6" r=".46"/>
<circle cx="213.4" cy="123.2" r=".46"/>
<circle cx="124.5" cy="81.3" r=".46"/>
<circle cx="101.6" cy="85.1" r=".46"/>
<circle cx="64.8" cy="87.6" r=".46"/>
<circle cx="45.7" cy="87.6" r=".46"/>
<circle cx="45.7" cy="92.7" r=".46"/>
<circle cx="57.1" cy="92.7" r=".46"/>
<circle cx="101.6" cy="49.5" r=".46"/>
<circle cx="116.8" cy="61" r=".46"/>
<circle cx="101.6" cy="39.4" r=".46"/>
<circle cx="57.1" cy="47" r=".46"/>
<circle cx="64.8" cy="41.9" r=".46"/>
<circle cx="45.7" cy="47" r=".46"/>
<circle cx="45.7" cy="41.9" r=".46"/>
<circle cx="101.6" cy="95.3" r=".46"/>
</g>
<g font-size="2.8" fill="#0000c2">
<text x="189.9" y="39.2">OPTIONAL GAIN</text>
<text x="172.7" y="42.5">(DELETE LT5400,REPLACE</text>
<text x="212.4" y="42.5">R216-219)</text>
<text x="24.3" y="68.8">OVLD PROTECTION</text>
<text x="70.8" y="68.5">CM Chock</text>
<text x="87.2" y="68.5">&amp;</text>
<text x="91.2" y="68.5">Filter</text>
<text x="228.1" y="158.2">OVERLOAD DETECTION</text>
</g>
<text font-size="2.8" fill="#840000" x="178" y="190.9">Title:</text>
<g font-size="2.1" fill="#840000">
<text x="178" y="184">Sheet:</text>
<text x="186.2" y="184">/Analog</text>
<text x="196.6" y="184">Front-End/</text>
<text x="178" y="186.7">File:</text>
<text x="184.1" y="186.7">analog</text>
<text x="193" y="186.7">front-end.kicad_sch</text>
<text x="178" y="196.9">KiCad</text>
<text x="178" y="194.1">Size:</text>
<text x="184.7" y="194.1">A4</text>
<text x="185.7" y="196.9">E.D.A.</text>
<text x="193.3" y="196.9">8.0.6</text>
<text x="200" y="194.1">Date:</text>
<text x="207" y="194.1">2025-01-10</text>
<text x="263" y="194.3">Rev:</text>
<text x="263" y="196.9">Id:</text>
<text x="267.1" y="196.9">2/6</text>
</g>
<g font-size="1.8" fill="#840000">
<text x="35" y="11.9">1</text>
<text x="85" y="11.9">2</text>
<text x="135" y="11.9">3</text>
<text x="185" y="11.9">4</text>
<text x="235" y="11.9">5</text>
<text x="285" y="11.9">6</text>
<text x="10.3" y="35.9">A</text>
<text x="285.3" y="35.9">A</text>
<text x="10.3" y="85.9">B</text>
<text x="285.3" y="85.9">B</text>
<text x="10.3" y="135.9">C</text>
<text x="285.3" y="135.9">C</text>
<text x="10.3" y="185.9">D</text>
<text x="285.3" y="185.9">D</text>
<text x="35" y="199.9">1</text>
<text x="85" y="199.9">2</text>
<text x="135" y="199.9">3</text>
<text x="185" y="199.9">4</text>
<text x="235" y="199.9">5</text>
<text x="285" y="199.9">6</text>
</g>
<g font-size="1.8" fill="#006464">
<text x="54.6" y="19.9">GNDA</text>
<text x="62.2" y="19.9">GNDA</text>
<text x="43.1" y="25">GNDA</text>
<text x="49.5" y="26.3">C203</text>
<text x="50.8" y="28.8">1nF</text>
<text x="67.3" y="26.3">C206</text>
<text x="67.3" y="28.8">1nF</text>
<text x="34.6" y="35.8">GT202</text>
<text x="36.9" y="33.4">GDT</text>
<text x="32.1" y="41">50mA</text>
<text x="33.1" y="39.2">F204</text>
<text x="55.5" y="36.8" transform="rotate(-90 55.5 36.8)">100R</text>
<text x="60.6" y="36.8" transform="rotate(-90 60.6 36.8)">R201</text>
<text x="63.1" y="36.8" transform="rotate(-90 63.1 36.8)">100R</text>
<text x="68.2" y="36.8" transform="rotate(-90 68.2 36.8)">R203</text>
<text x="71.6" y="40.2">1206</text>
<text x="73" y="41.7">1</text>
<text x="74.1" y="37.7">FL201</text>
<text x="77.6" y="40.2">60uH</text>
<text x="80.6" y="41.7">2</text>
<text x="92.7" y="37.7">R207</text>
<text x="32.1" y="46.1">50mA</text>
<text x="33.1" y="44.3">F203</text>
<text x="92.7" y="42.8">330R</text>
<text x="92.7" y="47.9">R208</text>
<text x="103.4" y="44.3">C215</text>
<text x="103.6" y="46.6">1nF</text>
<text x="133.9" y="47.6">U206B</text>
<text x="92.7" y="52.9">330R</text>
<text x="133.2" y="50.1">MUX509</text>
<text x="152.3" y="51.7">U6A</text>
<text x="153.6" y="53.9">OPA2189</text>
<text x="193.7" y="51.7">U203A</text>
<text x="213" y="52.1" transform="rotate(-90 213 52.1)">GNDA</text>
<text x="218.9" y="50.4">EP</text>
<text x="223.5" y="51.7">LT5400</text>
<text x="223.5" y="49.1">U203E</text>
<text x="50.8" y="54.8">GT201</text>
<text x="50.8" y="57.3">GDT</text>
<text x="112.9" y="59.3">GNDA</text>
<text x="130" y="59.3">S3B</text>
<text x="130" y="56.7">S2B</text>
<text x="130" y="54.2">S1B</text>
<text x="141.5" y="58">DB</text>
<text x="152.9" y="58">+</text>
<text x="193.3" y="54.2">LT5400</text>
<text x="43.1" y="65.6">GNDA</text>
<text x="54.6" y="65.6">GNDA</text>
<text x="62.2" y="65.6">GNDA</text>
<text x="130" y="61.8">S4B</text>
<text x="177.1" y="65.4">U203B</text>
<text x="250.1" y="63.1">GNDA</text>
<text x="43.1" y="70.7">GNDA</text>
<text x="49.5" y="72">C8</text>
<text x="67.3" y="72">C9</text>
<text x="133.2" y="70.5">MUX509</text>
<text x="134" y="67.9">U206A</text>
<text x="176.8" y="70.7">LT5400</text>
<text x="186.1" y="72">GNDA</text>
<text x="216.4" y="72">+</text>
<text x="243.8" y="69.4">100R</text>
<text x="244.4" y="67.4">R14</text>
<text x="255" y="68.2">C11</text>
<text x="255" y="70.2">470pF</text>
<text x="50.8" y="74.5">1nF</text>
<text x="67.3" y="74.5">1nF</text>
<text x="130" y="74.5">S1A</text>
<text x="130" y="77.1">S2A</text>
<text x="152.4" y="72.2">U6B</text>
<text x="153.9" y="74.3">OPA2189</text>
<text x="176.8" y="77.1">LT5400</text>
<text x="195.1" y="76">C14</text>
<text x="216.4" y="74.5">VOCM</text>
<text x="221.2" y="77.1">+</text>
<text x="34.6" y="81.5">GT203</text>
<text x="36.9" y="79.1">GDT</text>
<text x="55.5" y="82.6" transform="rotate(-90 55.5 82.6)">100R</text>
<text x="60.6" y="81.4" transform="rotate(-90 60.6 81.4)">R6</text>
<text x="63.1" y="82.6" transform="rotate(-90 63.1 82.6)">100R</text>
<text x="68.2" y="81.4" transform="rotate(-90 68.2 81.4)">R7</text>
<text x="74.1" y="83.4">FL202</text>
<text x="93.9" y="83.4">R8</text>
<text x="130" y="79.6">S3A</text>
<text x="130" y="82.1">S4A</text>
<text x="141.7" y="78.3">DA</text>
<text x="152.9" y="78.3">+</text>
<text x="193.8" y="78.1">0.1uF</text>
<text x="220.6" y="80.1">THP210DR</text>
<text x="226.7" y="82.1">U5A</text>
<text x="243.8" y="79.6">100R</text>
<text x="244.4" y="81.6">R15</text>
<text x="255" y="81.6">470pF</text>
<text x="255.2" y="79.6">C13</text>
<text x="32.1" y="86.7">50mA</text>
<text x="33.1" y="84.9">F201</text>
<text x="71.6" y="86">1206</text>
<text x="73" y="87.4">1</text>
<text x="77.6" y="86">60uH</text>
<text x="80.6" y="87.4">2</text>
<text x="92.7" y="88.5">330R</text>
<text x="104.1" y="89.8">C10</text>
<text x="121.9" y="89.8">GNDA</text>
<text x="193.3" y="87.7">LT5400</text>
<text x="193.6" y="84.7">U203D</text>
<text x="250.1" y="86">GNDA</text>
<text x="32.1" y="91.8">50mA</text>
<text x="33.1" y="90">F202</text>
<text x="93.9" y="93.6">R9</text>
<text x="104.1" y="92.3">1nF</text>
<text x="50.8" y="100.6">GT204</text>
<text x="92.7" y="98.7">330R</text>
<text x="50.8" y="103">GDT</text>
<text x="158.7" y="107.5">R209</text>
<text x="158.7" y="105.8">102K</text>
<text x="200.1" y="106.3">U202A</text>
<text x="43.1" y="111.4">GNDA</text>
<text x="143.5" y="113.9">R205</text>
<text x="143.6" y="112.1">100k</text>
<text x="161.9" y="113.9">U201B</text>
<text x="166.8" y="110.1">GNDA</text>
<text x="187.9" y="111.4">R214</text>
<text x="188.7" y="109.6">10k</text>
<text x="198.2" y="113.9">+</text>
<text x="200" y="108.8">LM393</text>
<text x="236.2" y="108.3">D201</text>
<text x="236.3" y="110.8">OVLD</text>
<text x="245.1" y="111.4">R211</text>
<text x="245.5" y="109.6">4.7k</text>
<text x="156.3" y="116.4">+</text>
<text x="161" y="115.9">OPA2171</text>
<text x="216.6" y="119.7">10k</text>
<text x="257.1" y="115.6" transform="rotate(-90 257.1 115.6)">+9VA</text>
<text x="143.5" y="125.8">R206</text>
<text x="143.6" y="124.1">100k</text>
<text x="200" y="122.8">U202B</text>
<text x="200" y="125.3">LM393</text>
<text x="215.9" y="121.5">R212</text>
<text x="233.7" y="122.8">Q201</text>
<text x="233.7" y="125.3">MMBT3906</text>
<text x="158.7" y="130.4">102K</text>
<text x="198.2" y="130.4">+</text>
<text x="149.8" y="135.7">+9VA</text>
<text x="158.7" y="132.2">R210</text>
<text x="167.6" y="135.7">+9VA</text>
<text x="228.6" y="132.9">GNDA</text>
<text x="186.1" y="142.6">10k</text>
<text x="195.3" y="141.1">OPA2171</text>
<text x="196.5" y="143.1">U201A</text>
<text x="215.9" y="141.8">R215</text>
<text x="216.6" y="139.8">47k</text>
<text x="153.3" y="149.7" transform="rotate(-90 153.3 149.7)">V-</text>
<text x="153.3" y="145.2" transform="rotate(-90 153.3 145.2)">V+</text>
<text x="153.7" y="145.6">U202C</text>
<text x="153.7" y="148.2">LM393</text>
<text x="171" y="149.7" transform="rotate(-90 171 149.7)">V-</text>
<text x="171" y="145.2" transform="rotate(-90 171 145.2)">V+</text>
<text x="171.5" y="148.2">OPA2171</text>
<text x="171.5" y="145.6">U201C</text>
<text x="185.4" y="144.4">R213</text>
<text x="206.4" y="144.4">+</text>
<text x="224" y="144.4">GNDA</text>
<text x="22.8" y="154.5">+9VA</text>
<text x="35" y="154.5">VSS</text>
<text x="46.9" y="154.5">+9VA</text>
<text x="58.4" y="154.5">-9VA</text>
<text x="201.9" y="154.5">R204</text>
<text x="215.9" y="154">R202</text>
<text x="216" y="152">100k</text>
<text x="27.9" y="160.3">C31</text>
<text x="39.4" y="160.3">C32</text>
<text x="52.1" y="160.3">C201</text>
<text x="63.5" y="160.3">C202</text>
<text x="149.8" y="158.3">-9VA</text>
<text x="167.6" y="158.3">-9VA</text>
<text x="202" y="159.6">100k</text>
<text x="27.9" y="162.8">0.1uF</text>
<text x="39.4" y="162.8">0.1uF</text>
<text x="52.1" y="162.8">0.1uF</text>
<text x="63.5" y="162.8">0.1uF</text>
<text x="83.8" y="163.4">+9VA</text>
<text x="99.9" y="163.4">VAA</text>
<text x="140.3" y="167.2">U206C</text>
<text x="22.8" y="168.5">GNDA</text>
<text x="23.7" y="173.6">VAA</text>
<text x="34.2" y="168.5">GNDA</text>
<text x="35" y="173.6">VSS</text>
<text x="46.9" y="168.5">GNDA</text>
<text x="46.9" y="173.6">+9VA</text>
<text x="58.4" y="168.5">GNDA</text>
<text x="58.4" y="173.6">-9VA</text>
<text x="87.2" y="173.6" transform="rotate(-90 87.2 173.6)">V+</text>
<text x="87.6" y="173.6">U6C</text>
<text x="102.5" y="172.3" transform="rotate(-90 102.5 172.3)">V+</text>
<text x="105.4" y="173.6">U5B</text>
<text x="139.6" y="169.8">MUX509</text>
<text x="27.9" y="179.3">C214</text>
<text x="39.4" y="179.3">C217</text>
<text x="52.1" y="179.3">C213</text>
<text x="63.5" y="179.3">C216</text>
<text x="87.2" y="177.3" transform="rotate(-90 87.2 177.3)">V-</text>
<text x="87.6" y="176.1">OPA2189</text>
<text x="102.5" y="178.6" transform="rotate(-90 102.5 178.6)">V-</text>
<text x="105.4" y="176.1">THP210DR</text>
<text x="122.6" y="178.7">-9VA</text>
<text x="122.6" y="174.9">+9VA</text>
<text x="136.4" y="174.9">VDD</text>
<text x="136.4" y="178.7">VSS</text>
<text x="148.1" y="174.9">A0</text>
<text x="148.1" y="178.7">A1</text>
<text x="27.9" y="181.8">0.1uF</text>
<text x="39.4" y="181.8">0.1uF</text>
<text x="52.1" y="181.8">0.1uF</text>
<text x="63.5" y="181.8">0.1uF</text>
<text x="107.3" y="182.5">R23</text>
<text x="115.6" y="185">VAA</text>
<text x="121.8" y="182.5">GNDA</text>
<text x="136.4" y="182.5">GND</text>
<text x="147.9" y="182.5">EN</text>
<text x="156.9" y="185">10k</text>
<text x="166.8" y="182.5">+9VA</text>
<text x="22.8" y="187.6">GNDA</text>
<text x="34.2" y="187.6">GNDA</text>
<text x="46.9" y="187.6">GNDA</text>
<text x="58.4" y="187.6">GNDA</text>
<text x="84.5" y="187.6">VSS</text>
<text x="99.7" y="187.6">VSS</text>
<text x="107.4" y="187.6">10k</text>
<text x="156.8" y="186.8">R18</text>
</g>
<g font-size="1.8" fill="#a90000">
<text x="45.5" y="31.2" transform="rotate(-90 45.5 31.2)">1</text>
<text x="45.5" y="38.8" transform="rotate(-90 45.5 38.8)">2</text>
<text x="73" y="46.7">3</text>
<text x="80.6" y="46.7">4</text>
<text x="45.5" y="51.5" transform="rotate(-90 45.5 51.5)">2</text>
<text x="127" y="53.1">13</text>
<text x="216.5" y="49.3">9</text>
<text x="45.5" y="59.1" transform="rotate(-90 45.5 59.1)">1</text>
<text x="127" y="58.2">11</text>
<text x="127" y="55.6">12</text>
<text x="145.3" y="56.9">9</text>
<text x="150.4" y="56.9">3</text>
<text x="163.1" y="59.4">1</text>
<text x="194.1" y="56.9">1</text>
<text x="198.2" y="56.9">8</text>
<text x="127" y="60.7">10</text>
<text x="150.4" y="62">2</text>
<text x="177.6" y="67.1">2</text>
<text x="181.7" y="67.1">7</text>
<text x="213.9" y="70.9">8</text>
<text x="225.4" y="70.9">5</text>
<text x="45.5" y="76.9" transform="rotate(-90 45.5 76.9)">1</text>
<text x="127.6" y="73.4">4</text>
<text x="127.6" y="75.9">5</text>
<text x="145.3" y="77.2">8</text>
<text x="150.4" y="77.2">5</text>
<text x="213.9" y="75.9">1</text>
<text x="213.9" y="73.4">2</text>
<text x="225.4" y="75.9">4</text>
<text x="127.6" y="78.5">6</text>
<text x="127.6" y="81">7</text>
<text x="150.4" y="82.3">6</text>
<text x="163.1" y="79.8">7</text>
<text x="177.6" y="79.8">3</text>
<text x="181.7" y="79.8">6</text>
<text x="45.5" y="84.5" transform="rotate(-90 45.5 84.5)">2</text>
<text x="194.1" y="89.9">4</text>
<text x="198.2" y="89.9">5</text>
<text x="73" y="92.5">3</text>
<text x="80.6" y="92.5">4</text>
<text x="45.5" y="97.2" transform="rotate(-90 45.5 97.2)">2</text>
<text x="45.5" y="104.8" transform="rotate(-90 45.5 104.8)">1</text>
<text x="196.1" y="112.8">3</text>
<text x="154.2" y="115.3">5</text>
<text x="166.9" y="117.9">7</text>
<text x="196.1" y="117.9">2</text>
<text x="208.8" y="115.3">1</text>
<text x="154.2" y="120.4">6</text>
<text x="225.7" y="122.9">1</text>
<text x="230.9" y="120.1" transform="rotate(-90 230.9 120.1)">2</text>
<text x="196.1" y="129.3">5</text>
<text x="208.8" y="131.8">7</text>
<text x="230.9" y="127.7" transform="rotate(-90 230.9 127.7)">3</text>
<text x="196.1" y="134.4">6</text>
<text x="152.1" y="141" transform="rotate(-90 152.1 141)">8</text>
<text x="169.9" y="141" transform="rotate(-90 169.9 141)">8</text>
<text x="208.8" y="143.3">3</text>
<text x="196.1" y="145.8">1</text>
<text x="208.8" y="148.3">2</text>
<text x="152.1" y="152.5" transform="rotate(-90 152.1 152.5)">4</text>
<text x="169.9" y="152.5" transform="rotate(-90 169.9 152.5)">4</text>
<text x="86.1" y="169" transform="rotate(-90 86.1 169)">8</text>
<text x="101.3" y="168.3" transform="rotate(-90 101.3 168.3)">3</text>
<text x="133.3" y="173.7">14</text>
<text x="151.7" y="173.7">1</text>
<text x="133.9" y="177.5">3</text>
<text x="151.1" y="177.5">16</text>
<text x="86.1" y="180.4" transform="rotate(-90 86.1 180.4)">4</text>
<text x="101.3" y="181" transform="rotate(-90 101.3 181)">6</text>
<text x="103.9" y="180.4" transform="rotate(-90 103.9 180.4)">7</text>
<text x="133.3" y="181.4">15</text>
<text x="151.7" y="181.4">2</text>
</g>
<g font-size="1.8" fill="#725600">
<text x="19.8" y="47.9">INPUT1_N</text>
<text x="19.9" y="42.8">INPUT1_P</text>
<text x="107.7" y="61.8">+VREF</text>
<text x="263.1" y="72">VOUT1P</text>
<text x="177.1" y="74.5">U203C VCM</text>
<text x="263.1" y="77.1">VOUT1N</text>
<text x="19.9" y="88.5">INPUT2_P</text>
<text x="19.8" y="93.6">INPUT2_N</text>
<text x="160.2" y="174.9">A0</text>
<text x="160.2" y="178.7">A1</text>
</g>
<g font-size="1.8" fill="#0f0f0f">
<text x="167.6" y="47.9">VINP_BUFF</text>
<text x="117.4" y="67">POS_LIMIT</text>
<text x="157.3" y="93.6">VINN_BUFF</text>
<text x="176.5" y="112.7">POS_LIMIT</text>
<text x="123.2" y="115.2">VINP_BUFF</text>
<text x="123.2" y="120.3">VINN_BUFF</text>
<text x="181.6" y="134.3">NEG_LIMIT</text>
<text x="224" y="148.2">POS_LIMIT</text>
</g>
<g font-size="1.8" fill="#989898">
<text x="175.4" y="58.8">10k</text>
<text x="180" y="58.8">5ppm</text>
<text x="177.8" y="60.6">R217</text>
<text x="202.1" y="65.4">10k</text>
<text x="206.7" y="65.4">5ppm</text>
<text x="204.5" y="67.2">R218</text>
<text x="255" y="73.8">C12</text>
<text x="255" y="75.8">1nF</text>
<text x="202.1" y="81.6">10k</text>
<text x="204.5" y="83.4">R219</text>
<text x="206.7" y="81.6">5ppm</text>
<text x="177.8" y="88.5">R216</text>
<text x="175.4" y="90.3">10k</text>
<text x="180" y="90.3">5ppm</text>
</g>
<text font-size=".7" fill="#006464" x="104.6" y="177.3" transform="rotate(-90 104.6 177.3)">~{SHDN}</text>
</svg>
